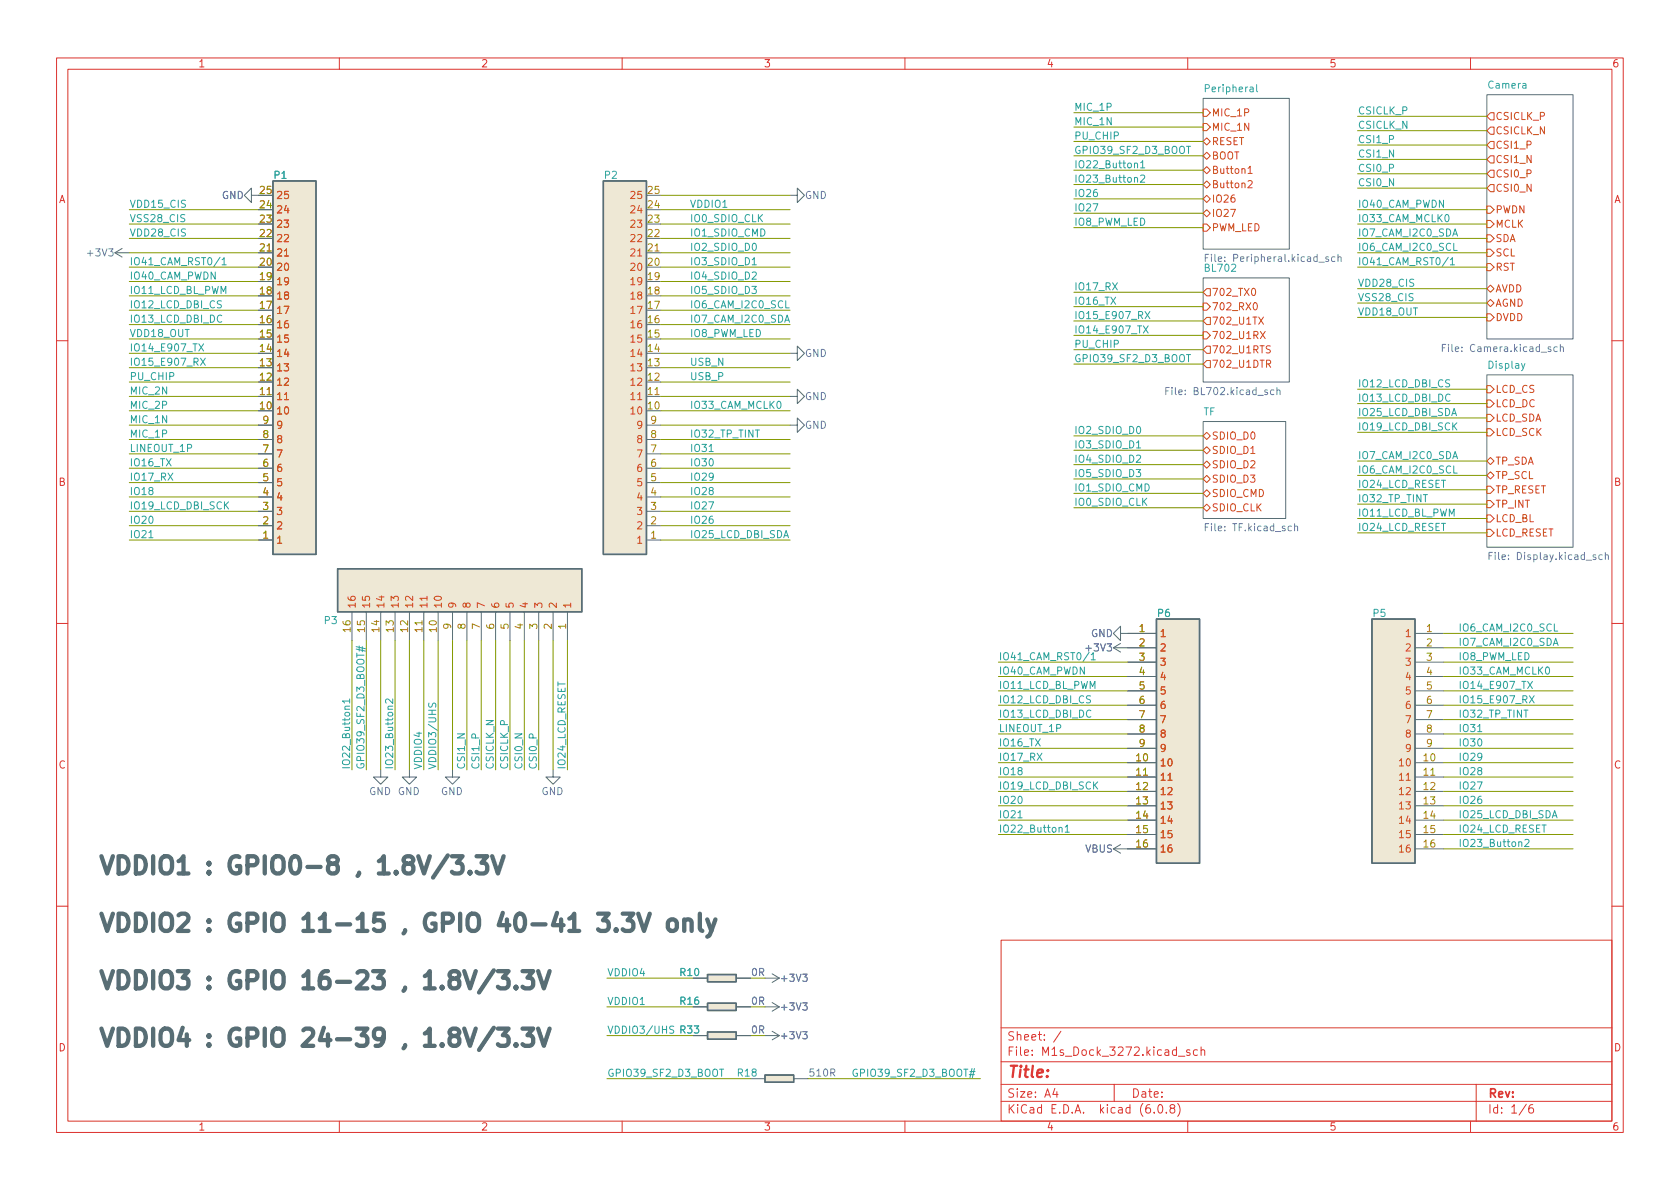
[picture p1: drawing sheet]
<svg xmlns="http://www.w3.org/2000/svg" width="297mm" height="210mm" viewBox="0 0 297 210" stroke-linecap="round" stroke-linejoin="round" font-family="sans-serif">
<g fill="none" stroke="#dc322f" stroke-width=".18">
<path d="M10 10.2h277v190.1h-277zM12 12.2h273v186.1h-273zM60 10.2v2M110 10.2v2M160 10.2v2M210 10.2v2M260 10.2v2M10 60.2h2M285 60.2h2M10 110.2h2M285 110.2h2M10 160.2h2"/>
<path d="M177 166.3h108v32h-108zM285 160.2h2M60 198.3v2M110 198.3v2M160 198.3v2M177 194.8h108M177 191.8h108M177 187.8h108M177 181.8h108M186.5 192.5l-.4 1h1M186.9 193v1M187.6 182.4l-1.3 1.9"/>
<path d="M197 191.8v3M204.1 196.7v.1M204.9 195.4l.2-.1a.81 .81 0 0 1 .6 .7 .81 .81 0 0 1-.3 .8h-.2a.81 .81 0 0 1-.6-.6 .81 .81 0 0 1 .3-.8zM206.2 196.7v.1M207.1 196l-.2-.3v-.2l.2-.2 .5 .1 .1 .2-.1 .2-.6 .2-.1 .3v.4l.2 .1h.5l.1-.3-.1-.4-.2-.1M208.2 195.1a1.72 1.72 0 0 1 0 2.3M208.4 186.8h1.1M210 198.3v2M210.4 185.7l-.4-.1-.2 .2 .1 .3 .5 .1v.4h-.6M211.7 185.7l-.4-.1-.3 .3v.4l.1 .3h.6M212.4 185.8l.2-.2 .3 .1 .1 .9M212.4 185.1v1.5"/>
<path d="M260 198.3v2M261 191.8v6.5M269.9 195.3l-1.3 1.9M271 195.3a.6 .6 0 0 0-.7 .7v.5l.1 .3h.5l.2-.1 .1-.5-.2-.2-.4-.1-.3 .3"/>
</g>
<g fill="#fff" stroke="#fff" stroke-width=".18">
<path d="M262.9 66.3h15.2v30.5h-15.2z"/>
<path d="M212.7 17.4h15.3v26.7h-15.3z"/>
<path d="M212.7 74.5h14.6v17.2h-14.6z"/>
<path d="M212.7 49.1h15.3v18.5h-15.3z"/>
<path d="M262.9 16.8h15.2v43.1h-15.2z"/>
</g>
<g fill="none" stroke="#586e75" stroke-width=".18">
<path d="M212.7 17.4h15.3v26.7h-15.3zM262.9 16.8h15.2v43.1h-15.2zM44.4 34.5v-1.2l-1.2 1.2 1.2 1.3v-1.3h1.3M139.7 34.5h1.3v-1.2l1.2 1.2-1.2 1.3v-1.3M20.3 44.7h2.6M20.3 44.7l1.3 .8M21.6 43.9l-1.3 .8M45.7 44.7h2.6M114.3 44.7h2.5M212.7 49.1h15.3v18.5h-15.3zM45.7 70.1h2.6M45.7 77.7h2.6"/>
<path d="M45.7 75.2h2.6M114.3 70.1h2.5M114.3 77.7h2.5M114.3 75.2h2.5M139.7 75.2h1.3v-1.3l1.2 1.3-1.2 1.2v-1.2M139.7 70.1h1.3v-1.3l1.2 1.3-1.2 1.3v-1.3M139.7 62.5h1.3v-1.3l1.2 1.3-1.2 1.2v-1.2M212.7 74.5h14.6v17.2h-14.6zM262.9 66.3h15.2v30.5h-15.2zM45.7 95.5h2.6M45.7 93h2.6M45.7 90.4h2.6"/>
<path d="M45.7 87.9h2.6M45.7 85.3h2.6M45.7 82.8h2.6M45.7 80.3h2.6M114.3 95.5h2.5M114.3 93h2.5M114.3 90.4h2.5M114.3 87.9h2.5M114.3 85.3h2.5M114.3 82.8h2.5M114.3 80.3h2.5M62.2 108.2v5.1"/>
<path d="M64.8 108.2v5.1M67.3 108.2v5.1M69.8 108.2v5.1M72.4 108.2v5.1M74.9 108.2v5.1M77.5 108.2v5.1M80 108.2v5.1M82.5 108.2v5.1M85.1 108.2v5.1M87.6 108.2v5.1M90.2 108.2v5.1M92.7 108.2v5.1"/>
<path d="M95.2 108.2v5.1M97.8 108.2v5.1M100.3 108.2v5.1M196.8 114.5h7.7M196.8 114.5l1.3 .8M198.1 112v-1.3l-1.3 1.3 1.3 1.3v-1.3h6.4M198.1 113.8l-1.3 .7M199.4 117.1h5.1M199.4 119.6h5.1M250.2 112h5.1M250.2 114.5h5.1M250.2 117.1h5.1"/>
<path d="M250.2 119.6h5.1M67.3 136.1v1.3h1.3l-1.3 1.3-1.3-1.3h1.3M72.4 136.1v1.3h1.3l-1.3 1.3-1.3-1.3h1.3M80 136.1v1.3h1.3l-1.3 1.3-1.3-1.3h1.3M97.8 136.1v1.3h1.3l-1.3 1.3-1.3-1.3h1.3M199.4 134.9h5.1M199.4 137.4h5.1M199.4 139.9h5.1M199.4 122.2h5.1M199.4 124.7h5.1M199.4 127.2h5.1M199.4 129.8h5.1"/>
<path d="M199.4 132.3h5.1M250.2 134.9h5.1M250.2 137.4h5.1M250.2 139.9h5.1M250.2 122.2h5.1M250.2 124.7h5.1M250.2 127.2h5.1M250.2 129.8h5.1M250.2 132.3h5.1M196.8 150.1h7.7M196.8 150.1l1.3 .8M198.1 149.3l-1.3 .8"/>
<path d="M199.4 142.5h5.1M199.4 145h5.1M199.4 147.6h5.1M250.2 142.5h5.1M250.2 145h5.1M250.2 147.6h5.1M250.2 150.1h5.1M122.6 178h2.5M122.6 173h2.5M130.2 178h2.5M130.2 173h2.5M135.3 178h2.5"/>
<path d="M135.3 173h2.5M136.5 172.2l1.3 .8M136.5 177.3l1.3 .7M137.8 173l-1.3 .7M137.8 178l-1.3 .8M122.6 183.1h2.5M130.2 183.1h2.5M132.7 190.7h2.6M135.3 183.1h2.5M136.5 182.4l1.3 .7M137.8 183.1l-1.3 .8M140.3 190.7h2.6"/>
</g>
<g fill="none" stroke="#cb4b16" stroke-width=".18">
<path d="M212.7 19.3h.7l.6 .6-.6 .7h-.7zM263.5 19.9h.7v1.3h-.7l-.6-.6zM212.7 21.8h.7l.6 .7-.6 .6h-.7zM212.7 25l.7-.6 .6 .6-.6 .6zM212.7 27.6l.7-.7 .6 .7-.6 .6zM212.7 30.1l.7-.6 .6 .6-.6 .6zM212.7 32.6l.7-.6 .6 .6-.6 .7zM212.7 35.2l.7-.7 .6 .7-.6 .6zM212.7 37.7l.7-.6 .6 .6-.6 .6zM212.7 39.6h.7l.6 .7-.6 .6h-.7zM220.7 29.8l.3-.4v1.3M220.7 32.1l.5-.2 .2 .4-.8 .9h.8"/>
<path d="M220.7 30.7h.7M262.9 39h.6l.7 .6-.7 .7h-.6zM262.9 36.4h.6l.7 .7-.7 .6h-.6zM263.5 27.6h.7v1.2h-.7l-.6-.6zM263.5 25h.7v1.3h-.7l-.6-.7zM263.5 22.5h.7v1.2h-.7l-.6-.6zM263.5 30.1h.7v1.3h-.7l-.6-.7zM263.5 32.6h.7v1.3h-.7l-.6-.6zM50.3 45.3h.7M212.7 58.7h.7l.6 .6-.6 .6h-.7zM212.7 53.6h.7l.6 .6-.6 .7h-.7zM212.7 56.8l.7-.7h.6v1.3h-.6z"/>
<path d="M213.4 51h.6v1.3h-.6l-.7-.6zM221.5 51h.1a.68 .68 0 0 1 .4 .6 .68 .68 0 0 1-.4 .7 .84 .84 0 0 1-.1-1.3zM221.7 53.6l.2-.1a.68 .68 0 0 1 .4 .7 .68 .68 0 0 1-.4 .6l-.2-.1-.1-.4zM222.5 56.1l.9 1.2M222.8 58.6l.9 1.3M223.4 56.1l-.9 1.2M223.7 58.6l-.9 1.3M262.9 55.5h.6l.7 .6-.7 .7h-.6zM262.9 51l.6-.6 .7 .6-.7 .7zM262.9 53.6l.6-.6 .7 .6-.7 .6zM262.9 41.5h.6l.7 .7-.7 .6h-.6zM262.9 46.6h.6l.7 .6-.7 .7h-.6z"/>
<path d="M262.9 44.1h.6l.7 .6-.7 .6h-.6zM50.3 70.7h.7M212.7 77.1l.7-.7 .6 .7-.6 .6zM212.7 79.6l.7-.6 .6 .6-.6 .7zM212.7 64.4l.7-.7h.6v1.3h-.6zM213.4 61.2h.6v1.3h-.6l-.7-.7zM223.9 64.4l.6-.1 .2-.2-.1-.3-.7-.1v1.3M224.2 64.4l.5 .6M224.6 61.2l-.5-.1-.2 .2v.3l.6 .3 .1 .3-.2 .2h-.5M262.9 68.2h.6l.7 .6-.7 .7h-.6zM262.9 70.7h.6l.7 .7-.7 .6h-.6zM262.9 73.3h.6l.7 .6-.7 .6h-.6z"/>
<path d="M262.9 75.8h.6l.7 .6-.7 .7h-.6zM212.7 82.2l.7-.7 .6 .7-.6 .6zM212.7 84.7l.7-.6 .6 .6-.6 .6zM212.7 87.2l.7-.6 .6 .6-.6 .7zM212.7 89.8l.7-.7 .6 .7-.6 .6zM262.9 91.1h.6l.7 .6-.7 .6h-.6zM262.9 88.5h.6l.7 .6-.7 .7h-.6zM262.9 86h.6l.7 .6-.7 .6h-.6zM262.9 84.1l.6-.7 .7 .7-.7 .6zM262.9 81.5l.6-.6 .7 .6-.7 .7zM262.9 93.6h.6l.7 .6-.7 .7h-.6zM75.5 105.4v.8"/>
<path d="M206.5 138h.7"/>
</g>
<g fill="none" stroke="#6c71c4" stroke-width=".18">
<path d="M213.1 45.6h.4M213.7 45h-.6v1.2M236 45.5l-.3-.1-.3 .2 .1 .6h.5M236.6 45.5l.2-.1 .3 .1v.7M236.6 45v1.2M206.1 69.1h.4M206.7 68.5h-.6v1.3M225.2 69l-.3-.1-.3 .3 .1 .5h.5M225.8 69.1l.2-.2 .3 .1v.8M225.8 68.5v1.3M255 61.5h.4M255.6 60.9h-.6v1.3"/>
<path d="M275.3 61.4l-.3-.1-.3 .3 .2 .5h.4M275.9 61.4l.2-.1 .3 .1v.8M275.9 60.9v1.3M213.1 93.2h.4M213.7 92.6h-.6v1.3M228.9 93.1l.2-.1 .3 .1v.8M228.9 92.6v1.3M263.3 98.3h.4M263.9 97.7h-.6v1.2M283.3 98.2l-.4-.1-.2 .2 .1 .6h.5M283.8 98.2l.2-.1 .3 .1 .1 .7M283.8 97.7v1.2"/>
</g>
<path d="M222.2 15v1.1l.2 .1" fill="none" stroke="#268bd2" stroke-width=".18"/>
<g fill="#eee8d5" stroke="#eee8d5" stroke-width=".18">
<path d="M135.3 190.1h5v1.3h-5z"/>
<path d="M106.7 32h7.6v66h-7.6z"/>
<path d="M242.6 109.5h7.6v43.1h-7.6z"/>
<path d="M125.1 177.4h5.1v1.3h-5.1z"/>
<path d="M59.7 100.6h43.2v7.6h-43.2z"/>
<path d="M48.3 32h7.6v66h-7.6z"/>
<path d="M125.1 172.3h5.1v1.3h-5.1z"/>
<path d="M125.1 182.5h5.1v1.3h-5.1z"/>
<path d="M204.5 109.5h7.6v43.1h-7.6z"/>
</g>
<path d="M48.3 32h7.6v66h-7.6zM106.7 32h7.6v66h-7.6zM59.7 100.6h43.2v7.6h-43.2zM204.5 109.5h7.6v43.1h-7.6zM242.6 109.5h7.6v43.1h-7.6zM125.1 177.4h5.1v1.3h-5.1zM125.1 172.3h5.1v1.3h-5.1zM125.1 182.5h5.1v1.3h-5.1zM135.3 190.1h5v1.3h-5z" fill="none" stroke="#586e75" stroke-width=".25"/>
<g fill="none" stroke="#2aa198" stroke-width=".18">
<path d="M200.6 29l.2-.2 .3 .1v.8M201.7 28.8l.3-.4v1.3M201.7 31.1l.5-.1 .2 .3-.8 .9h.8M201.7 29.7h.7M209.8 25.9h.7M38.9 45.5l-1.1 1.6M39.1 53.2h-.4l-.2 .1v.4l.5 .2 .1 .3-.2 .2h-.5M39.3 45.9l.3-.3v1.2M39.3 46.8h.7M133 46.8h.7M138.9 53.2v1.2h.6M202.2 57.6l.8 1.3"/>
<path d="M202.5 55.1l.8 1.3M203 57.6l-.8 1.3M203.3 55.1l-.8 1.3M256.1 45.5l-1.1 1.6M256.4 45.9l.4-.3v1.2M256.4 46.8h.8M257 43v1.3h.6M35.2 60.8l.8 1.3M35.5 63.3l.8 1.3M36 60.8l-.8 1.3M36.3 63.3l-.8 1.3M125.4 79.8h.7"/>
<path d="M200.9 79.2h.8M209.8 62.7h.7M256.3 67.2l-.5-.1-.2 .2v.3l.6 .3 .1 .3-.2 .2h-.5M257 75.3l.6 .7M257.6 74.8l-.7 .7M26.3 95.1h.7M39.9 89.3l.5 .7M40.4 88.7l-.7 .8M257 82.4v1.3h.6M63 114.4l1.6 .3M63.5 114.2v.9M64.1 114.4v.9"/>
<path d="M192.6 115.3l-1.1 1.7M192.9 115.8l.4-.4v1.3M192.9 116.7h.8M274.8 110.3v1.3h.6M61.8 124.9h-.8v.3l.1 .2M61.8 124h-1.2l.3 .3M61.8 123.6v.7M69.4 123.6v.8l-.9-.8-.3 .2 .1 .5M75.9 124.3l-.1 .5 .2 .3 .3-.2 .3-.5h.3l.2 .2-.1 .5M192.8 123.1l-.5-.1-.2 .1v.4l.6 .3 .1 .3-.2 .2-.5-.1M193.5 138.8l.6 .7M194.1 138.3l-.7 .7"/>
<path d="M261.3 129.4h.7M270.1 120.5l.8 1.3M270.4 123l.9 1.3M270.9 120.5l-.8 1.3M271.3 123l-.9 1.3M180 144.6h.7M187.3 146.4l.1-.1 .3 .1 .1 .8M188.3 146.3l.4-.4v1.3M188.3 147.2h.8M269.6 148.5l.5-.1 .2 .4-.7 .9h.7M119.1 181.5l-.5-.1-.1 .2v.3l.5 .3 .1 .3-.2 .2h-.5M127.2 189.1h.8"/>
<path d="M171.4 190h.9M171.5 189.5h.9M172.3 188.9l-.4 1.7"/>
</g>
<g fill="none" stroke="#586e75" stroke-width=".76">
<path d="M79.2 151.3l-2.6 3.9M79.9 151.4h1.9l-1 1.2a.83 .83 0 0 1 1 .6v.7l-.3 .4-.3 .2h-.9l-.4-.3M83.1 154.2l.1 .1-.1 .2-.1-.2 .1-.1v.3M84.3 151.4h1.8l-1 1.2a.83 .83 0 0 1 1 .6v.7l-.2 .4-.3 .2h-.9l-.4-.3M87 151.4l1 3.1 1.1-3.1M82.1 171.7l1 3.1 1-3.1M87.3 171.6l-2.6 3.9M88 171.7h1.9l-1 1.2a.83 .83 0 0 1 1 .6v.7l-.3 .4-.3 .2h-.8l-.5-.3M91.2 174.5l.2 .1-.2 .2-.1-.2 .1-.1v.3M92.4 171.7h1.9l-1 1.2a.83 .83 0 0 1 1 .6v.7l-.3 .4-.3 .2h-.9l-.4-.3M95.1 171.7l1.1 3.1 1-3.1M105.7 161.6h1.9l-1 1.1a.83 .83 0 0 1 1 .6v.7l-.3 .5-.3 .1h-.8l-.5-.3"/>
<path d="M108.9 164.3l.2 .2-.2 .1-.1-.1 .1-.2v.3M110.1 161.6h1.9l-1 1.1a.83 .83 0 0 1 1 .6v.7l-.3 .5-.3 .1h-.9l-.4-.3M112.9 161.6l1 3 1-3M118.2 162.9a.83 .83 0 0 1 .8-.3 .83 .83 0 0 1 .7 .6v.8a.83 .83 0 0 1-.8 .6 .83 .83 0 0 1-.8-.6v-.8zM121 162.9a.76 .76 0 0 1 1.3 .1v1.6M121 162.6v2M123.7 161.6v2.6l.2 .3 .3 .1M125 162.6l.8 2M126.5 162.6l-1 2.7-.5 .3M82.1 181.9l1 3 1-3M87.3 181.7l-2.6 4M88 181.9h1.9l-1 1.2a.83 .83 0 0 1 1 .5v.8l-.3 .4-.3 .1h-.8l-.5-.3"/>
<path d="M91.2 184.6l.2 .2-.2 .1-.1-.1 .1-.2v.3M92.4 181.9h1.9l-1 1.2a.83 .83 0 0 1 1 .5v.8l-.3 .4-.3 .1h-.9l-.4-.3M95.1 181.9l1.1 3 1-3"/>
</g>
<g fill="none" stroke="#859900" stroke-width=".18">
<path d="M189.9 19.9h22.8M22.9 37.1h22.8M22.9 39.6h22.8M116.8 37.1h22.9M116.8 39.6h22.9M116.8 34.5h22.9M189.9 27.6h22.8M189.9 32.6h22.8M189.9 22.5h22.8M189.9 35.2h22.8M189.9 30.1h22.8M189.9 37.7h22.8"/>
<path d="M189.9 25h22.8M240 25.6h22.9M240 33.3h22.9M240 37.1h22.9M240 30.7h22.9M240 28.2h22.9M240 39.6h22.9M240 20.6h22.9M240 23.1h22.9M22.9 44.7h22.8M22.9 47.2h22.8M22.9 42.2h22.8"/>
<path d="M22.9 52.3h22.8M22.9 49.8h22.8M22.9 54.9h22.8M22.9 59.9h22.8M22.9 57.4h22.8M116.8 44.7h22.9M116.8 47.2h22.9M116.8 42.2h22.9M116.8 52.3h22.9M116.8 49.8h22.9M116.8 54.9h22.9M116.8 59.9h22.9"/>
<path d="M116.8 57.4h22.9M189.9 51.7h22.8M189.9 56.8h22.8M189.9 54.2h22.8M189.9 59.3h22.8M189.9 40.3h22.8M240 53.6h22.9M240 56.1h22.9M240 44.7h22.9M240 51h22.9M240 47.2h22.9M240 42.2h22.9"/>
<path d="M22.9 62.5h22.8M22.9 67.6h22.8M22.9 70.1h22.8M22.9 75.2h22.8M22.9 72.6h22.8M22.9 65h22.8M22.9 77.7h22.8M116.8 62.5h22.9M116.8 67.6h22.9M116.8 70.1h22.9M116.8 75.2h22.9M116.8 72.6h22.9"/>
<path d="M116.8 65h22.9M116.8 77.7h22.9M189.9 77.1h22.8M189.9 79.6h22.8M189.9 61.8h22.8M189.9 64.4h22.8M240 68.8h22.9M240 71.4h22.9M240 76.4h22.9M240 73.9h22.9M22.9 87.9h22.8M22.9 93h22.8"/>
<path d="M22.9 95.5h22.8M22.9 85.3h22.8M22.9 82.8h22.8M22.9 80.3h22.8M22.9 90.4h22.8M116.8 87.9h22.9M116.8 93h22.9M116.8 95.5h22.9M116.8 85.3h22.9M116.8 82.8h22.9M116.8 80.3h22.9M116.8 90.4h22.9"/>
<path d="M189.9 87.2h22.8M189.9 89.8h22.8M189.9 82.2h22.8M189.9 84.7h22.8M240 91.7h22.9M240 89.1h22.9M240 94.2h22.9M240 84.1h22.9M240 81.5h22.9M240 86.6h22.9M62.2 113.3v22.8M64.8 113.3v22.8"/>
<path d="M67.3 113.3v22.8M69.8 113.3v22.8M72.4 113.3v22.8M74.9 113.3v22.8M77.5 113.3v22.8M80 113.3v22.8M82.5 113.3v22.8M85.1 113.3v22.8M87.6 113.3v22.8M90.2 113.3v22.8M92.7 113.3v22.8M95.2 113.3v22.8"/>
<path d="M97.8 113.3v22.8M100.3 113.3v22.8M176.5 117.1h22.9M176.5 119.6h22.9M255.3 114.5h22.8M255.3 117.1h22.8M255.3 119.6h22.8M255.3 112h22.8M176.5 122.2h22.9M176.5 127.2h22.9M176.5 124.7h22.9M176.5 129.8h22.9"/>
<path d="M176.5 132.3h22.9M176.5 139.9h22.9M176.5 137.4h22.9M176.5 134.9h22.9M255.3 122.2h22.8M255.3 127.2h22.8M255.3 124.7h22.8M255.3 129.8h22.8M255.3 132.3h22.8M255.3 139.9h22.8M255.3 137.4h22.8M255.3 134.9h22.8"/>
<path d="M176.5 145h22.9M176.5 147.6h22.9M176.5 142.5h22.9M255.3 145h22.8M255.3 147.6h22.8M255.3 150.1h22.8M255.3 142.5h22.8M107.3 178h15.3M107.3 173h15.3M107.3 190.7h25.4M107.3 183.1h15.3M142.9 190.7h30.5"/>
</g>
<g font-size="4.2" fill="#586e75">
<text x="17.1" y="154.6">VDDIO1 : GPIO0-8 , 1.8V/3.3V</text>
<text x="17.1" y="164.8">VDDIO2 : GPIO 11-15 , GPIO 40-41 3.3V only</text>
<text x="17.1" y="174.9">VDDIO3 : GPIO 16-23 , 1.8V/3.3V</text>
<text x="17.1" y="185.1">VDDIO4 : GPIO 24-39 , 1.8V/3.3V</text>
</g>
<text font-size="2.8" fill="#dc322f" x="178" y="190.6">Title:</text>
<g font-size="2.1" fill="#dc322f">
<text x="178" y="184">Sheet: /</text>
<text x="178" y="186.7">File: M1s_Dock_3272.kicad_sch</text>
<text x="178" y="196.9">KiCad E.D.A. kicad (6.0.8)</text>
<text x="178" y="194.1">Size: A4</text>
<text x="200" y="194.1">Date:</text>
<text x="263" y="194.1">Rev:</text>
<text x="263" y="196.9">Id: 1/6</text>
</g>
<g font-size="1.8" fill="#dc322f">
<text x="35" y="11.9">1</text>
<text x="85" y="11.9">2</text>
<text x="135" y="11.9">3</text>
<text x="185" y="11.9">4</text>
<text x="235" y="11.9">5</text>
<text x="285" y="11.9">6</text>
<text x="10.3" y="35.9">A</text>
<text x="285.3" y="35.9">A</text>
<text x="10.3" y="85.9">B</text>
<text x="285.3" y="85.9">B</text>
<text x="10.3" y="135.9">C</text>
<text x="285.3" y="135.9">C</text>
<text x="10.3" y="185.9">D</text>
<text x="285.3" y="185.9">D</text>
<text x="35" y="199.9">1</text>
<text x="85" y="199.9">2</text>
<text x="135" y="199.9">3</text>
<text x="185" y="199.9">4</text>
<text x="235" y="199.9">5</text>
<text x="285" y="199.9">6</text>
</g>
<g font-size="1.8" fill="#268bd2">
<text x="213.3" y="16.3">Peripheral</text>
<text x="263.3" y="15.7">Camera</text>
<text x="48.5" y="31.6">P1</text>
<text x="106.9" y="31.6">P2</text>
<text x="213.1" y="48">BL702</text>
<text x="263.2" y="65.2">Display</text>
<text x="212.8" y="73.4">TF</text>
<text x="57.4" y="110.4">P3</text>
<text x="204.7" y="109.1">P6</text>
<text x="242.8" y="109.1">P5</text>
<text x="120.3" y="172.6">R10</text>
<text x="120.3" y="177.7">R16</text>
<text x="120.3" y="182.7">R33</text>
<text x="130.5" y="190.4">R18</text>
</g>
<g font-size="1.8" fill="#2aa198">
<text x="189.9" y="19.6">MIC_1P</text>
<text x="189.9" y="22.1">MIC_1N</text>
<text x="240" y="20.2">CSICLK_P</text>
<text x="240" y="22.8">CSICLK_N</text>
<text x="189.9" y="29.7">IO22_Button1</text>
<text x="189.9" y="24.7">PU_CHIP</text>
<text x="189.9" y="27.2">GPIO39_SF2_D3_BOOT</text>
<text x="240" y="27.8">CSI1_N</text>
<text x="240" y="25.3">CSI1_P</text>
<text x="189.9" y="32.3">IO23_Button2</text>
<text x="189.9" y="34.8">IO26</text>
<text x="240" y="30.4">CSI0_P</text>
<text x="240" y="32.9">CSI0_N</text>
<text x="22.9" y="36.7">VDD15_CIS</text>
<text x="22.9" y="39.3">VSS28_CIS</text>
<text x="22.9" y="41.8">VDD28_CIS</text>
<text x="121.9" y="39.3">IO0_SDIO_CLK</text>
<text x="121.9" y="36.7">VDDIO1</text>
<text x="121.9" y="41.8">IO1_SDIO_CMD</text>
<text x="189.9" y="39.9">IO8_PWM_LED</text>
<text x="189.9" y="37.4">IO27</text>
<text x="240" y="36.7">IO40_CAM_PWDN</text>
<text x="240" y="41.8">IO7_CAM_I2C0_SDA</text>
<text x="240" y="39.3">IO33_CAM_MCLK0</text>
<text x="22.9" y="46.9">IO41_CAM_RST0/1</text>
<text x="121.9" y="44.3">IO2_SDIO_D0</text>
<text x="121.9" y="46.9">IO3_SDIO_D1</text>
<text x="240" y="46.9">IO41_CAM_RST0/1</text>
<text x="240" y="44.3">IO6_CAM_I2C0_SCL</text>
<text x="22.9" y="52">IO11_LCD_BL_PWM</text>
<text x="22.9" y="49.4">IO40_CAM_PWDN</text>
<text x="121.9" y="49.4">IO4_SDIO_D2</text>
<text x="121.9" y="52">IO5_SDIO_D3</text>
<text x="189.9" y="51.3">IO17_RX</text>
<text x="189.9" y="53.9">IO16_TX</text>
<text x="240" y="50.7">VDD28_CIS</text>
<text x="240" y="53.2">VSS28_CIS</text>
<text x="22.9" y="59.6">VDD18_OUT</text>
<text x="22.9" y="54.5">IO12_LCD_DBI_CS</text>
<text x="22.9" y="57">IO13_LCD_DBI_DC</text>
<text x="121.9" y="54.5">IO6_CAM_I2C0_SCL</text>
<text x="121.9" y="57">IO7_CAM_I2C0_SDA</text>
<text x="121.9" y="59.6">IO8_PWM_LED</text>
<text x="189.9" y="59">IO14_E907_TX</text>
<text x="189.9" y="56.4">IO15_E907_RX</text>
<text x="240" y="55.8">VDD18_OUT</text>
<text x="22.9" y="64.7">IO15_E907_RX</text>
<text x="22.9" y="62.1">IO14_E907_TX</text>
<text x="121.9" y="64.7">USB_N</text>
<text x="189.9" y="64">GPIO39_SF2_D3_BOOT</text>
<text x="189.9" y="61.5">PU_CHIP</text>
<text x="22.9" y="67.2">PU_CHIP</text>
<text x="22.9" y="69.7">MIC_2N</text>
<text x="121.9" y="67.2">USB_P</text>
<text x="240" y="68.5">IO12_LCD_DBI_CS</text>
<text x="240" y="71">IO13_LCD_DBI_DC</text>
<text x="22.9" y="72.3">MIC_2P</text>
<text x="22.9" y="74.8">MIC_1N</text>
<text x="22.9" y="77.4">MIC_1P</text>
<text x="121.9" y="77.4">IO32_TP_TINT</text>
<text x="121.9" y="72.3">IO33_CAM_MCLK0</text>
<text x="189.9" y="76.7">IO2_SDIO_D0</text>
<text x="240" y="76.1">IO19_LCD_DBI_SCK</text>
<text x="240" y="73.6">IO25_LCD_DBI_SDA</text>
<text x="22.9" y="82.4">IO16_TX</text>
<text x="22.9" y="79.9">LINEOUT_1P</text>
<text x="121.9" y="79.9">IO31</text>
<text x="121.9" y="82.4">IO30</text>
<text x="189.9" y="79.3">IO3_SDIO_D1</text>
<text x="189.9" y="81.8">IO4_SDIO_D2</text>
<text x="240" y="83.7">IO6_CAM_I2C0_SCL</text>
<text x="240" y="81.2">IO7_CAM_I2C0_SDA</text>
<text x="22.9" y="85">IO17_RX</text>
<text x="22.9" y="87.5">IO18</text>
<text x="121.9" y="87.5">IO28</text>
<text x="121.9" y="85">IO29</text>
<text x="189.9" y="86.9">IO1_SDIO_CMD</text>
<text x="189.9" y="84.4">IO5_SDIO_D3</text>
<text x="189.9" y="89.4">IO0_SDIO_CLK</text>
<text x="240" y="88.8">IO32_TP_TINT</text>
<text x="240" y="86.3">IO24_LCD_RESET</text>
<text x="22.9" y="90.1">IO19_LCD_DBI_SCK</text>
<text x="22.9" y="95.1">IO21</text>
<text x="22.9" y="92.6">IO20</text>
<text x="121.9" y="95.1">IO25_LCD_DBI_SDA</text>
<text x="121.9" y="92.6">IO26</text>
<text x="121.9" y="90.1">IO27</text>
<text x="240" y="91.3">IO11_LCD_BL_PWM</text>
<text x="240" y="93.9">IO24_LCD_RESET</text>
<text x="257.8" y="111.7">IO6_CAM_I2C0_SCL</text>
<text x="176.5" y="116.7">IO41_CAM_RST0/1</text>
<text x="176.5" y="119.3">IO40_CAM_PWDN</text>
<text x="257.8" y="116.7">IO8_PWM_LED</text>
<text x="257.8" y="114.2">IO7_CAM_I2C0_SDA</text>
<text x="257.8" y="119.3">IO33_CAM_MCLK0</text>
<text x="176.5" y="124.4">IO12_LCD_DBI_CS</text>
<text x="176.5" y="121.8">IO11_LCD_BL_PWM</text>
<text x="257.8" y="124.4">IO15_E907_RX</text>
<text x="257.8" y="121.8">IO14_E907_TX</text>
<text x="176.5" y="132">IO16_TX</text>
<text x="176.5" y="129.4">LINEOUT_1P</text>
<text x="176.5" y="126.9">IO13_LCD_DBI_DC</text>
<text x="257.8" y="126.9">IO32_TP_TINT</text>
<text x="257.8" y="132">IO30</text>
<text x="257.8" y="129.4">IO31</text>
<text x="61.9" y="136.1" transform="rotate(-90 61.9 136.1)">IO22_Button1</text>
<text x="64.4" y="136.1" transform="rotate(-90 64.4 136.1)">GPIO39_SF2_D3_BOOT#</text>
<text x="69.5" y="136.1" transform="rotate(-90 69.5 136.1)">IO23_Button2</text>
<text x="74.6" y="136.1" transform="rotate(-90 74.6 136.1)">VDDIO4</text>
<text x="77.1" y="136.1" transform="rotate(-90 77.1 136.1)">VDDIO3/UHS</text>
<text x="82.2" y="136.1" transform="rotate(-90 82.2 136.1)">CSI1_N</text>
<text x="84.7" y="136.1" transform="rotate(-90 84.7 136.1)">CSI1_P</text>
<text x="87.3" y="136.1" transform="rotate(-90 87.3 136.1)">CSICLK_N</text>
<text x="89.8" y="136.1" transform="rotate(-90 89.8 136.1)">CSICLK_P</text>
<text x="92.4" y="136.1" transform="rotate(-90 92.4 136.1)">CSI0_N</text>
<text x="94.9" y="136.1" transform="rotate(-90 94.9 136.1)">CSI0_P</text>
<text x="100" y="136.1" transform="rotate(-90 100 136.1)">IO24_LCD_RESET</text>
<text x="176.5" y="137.1">IO18</text>
<text x="176.5" y="134.5">IO17_RX</text>
<text x="257.8" y="137.1">IO28</text>
<text x="257.8" y="134.5">IO29</text>
<text x="176.5" y="139.6">IO19_LCD_DBI_SCK</text>
<text x="176.5" y="142.1">IO20</text>
<text x="257.8" y="142.1">IO26</text>
<text x="257.8" y="139.6">IO27</text>
<text x="176.5" y="144.7">IO21</text>
<text x="176.5" y="147.2">IO22_Button1</text>
<text x="257.8" y="144.7">IO25_LCD_DBI_SDA</text>
<text x="257.8" y="149.8">IO23_Button2</text>
<text x="257.8" y="147.2">IO24_LCD_RESET</text>
<text x="107.3" y="172.6">VDDIO4</text>
<text x="107.3" y="177.7">VDDIO1</text>
<text x="107.3" y="182.8">VDDIO3/UHS</text>
<text x="107.3" y="190.4">GPIO39_SF2_D3_BOOT</text>
<text x="150.5" y="190.4">GPIO39_SF2_D3_BOOT#</text>
</g>
<g font-size="1.8" fill="#cb4b16">
<text x="214.2" y="23.1">MIC_1N</text>
<text x="214.2" y="20.6">MIC_1P</text>
<text x="264.4" y="21.2">CSICLK_P</text>
<text x="264.4" y="23.7">CSICLK_N</text>
<text x="214.2" y="25.6">RESET</text>
<text x="214.2" y="28.2">BOOT</text>
<text x="264.4" y="28.8">CSI1_N</text>
<text x="264.4" y="26.3">CSI1_P</text>
<text x="48.8" y="35.2">25</text>
<text x="111.8" y="35.2">25</text>
<text x="214.2" y="30.7">Button1</text>
<text x="214.2" y="33.3">Button2</text>
<text x="214.2" y="35.8">IO26</text>
<text x="264.4" y="31.4">CSI0_P</text>
<text x="264.4" y="33.9">CSI0_N</text>
<text x="48.8" y="40.3">23</text>
<text x="48.8" y="37.7">24</text>
<text x="111.8" y="40.3">23</text>
<text x="111.8" y="37.7">24</text>
<text x="214.2" y="38.3">IO27</text>
<text x="214.2" y="40.9">PWM_LED</text>
<text x="264.4" y="40.3">MCLK</text>
<text x="264.4" y="37.7">PWDN</text>
<text x="48.8" y="47.9">20</text>
<text x="48.8" y="45.3">21</text>
<text x="48.8" y="42.8">22</text>
<text x="111.8" y="47.9">20</text>
<text x="111.8" y="45.3">21</text>
<text x="111.8" y="42.8">22</text>
<text x="264.4" y="42.8">SDA</text>
<text x="264.4" y="47.9">RST</text>
<text x="264.4" y="45.3">SCL</text>
<text x="48.8" y="53">18</text>
<text x="48.8" y="50.4">19</text>
<text x="111.8" y="53">18</text>
<text x="111.8" y="50.4">19</text>
<text x="214.2" y="52.3">702_TX0</text>
<text x="264.4" y="51.7">AVDD</text>
<text x="48.8" y="58">16</text>
<text x="48.8" y="55.5">17</text>
<text x="111.8" y="58">16</text>
<text x="111.8" y="55.5">17</text>
<text x="214.2" y="59.9">702_U1RX</text>
<text x="214.2" y="54.9">702_RX0</text>
<text x="214.2" y="57.4">702_U1TX</text>
<text x="264.4" y="56.8">DVDD</text>
<text x="264.4" y="54.2">AGND</text>
<text x="48.8" y="65.7">13</text>
<text x="48.8" y="63.1">14</text>
<text x="48.8" y="60.6">15</text>
<text x="111.8" y="65.7">13</text>
<text x="111.8" y="63.1">14</text>
<text x="111.8" y="60.6">15</text>
<text x="214.2" y="62.5">702_U1RTS</text>
<text x="214.2" y="65">702_U1DTR</text>
<text x="48.8" y="70.7">11</text>
<text x="48.8" y="68.2">12</text>
<text x="111.8" y="70.7">11</text>
<text x="111.8" y="68.2">12</text>
<text x="264.4" y="69.5">LCD_CS</text>
<text x="48.8" y="73.3">10</text>
<text x="48.8" y="75.8">9</text>
<text x="111.8" y="73.3">10</text>
<text x="112.8" y="75.8">9</text>
<text x="214.2" y="77.7">SDIO_D0</text>
<text x="264.4" y="72">LCD_DC</text>
<text x="264.4" y="74.5">LCD_SDA</text>
<text x="264.4" y="77.1">LCD_SCK</text>
<text x="48.8" y="83.4">6</text>
<text x="48.8" y="80.9">7</text>
<text x="48.8" y="78.4">8</text>
<text x="112.8" y="83.4">6</text>
<text x="112.8" y="80.9">7</text>
<text x="112.8" y="78.4">8</text>
<text x="214.2" y="82.8">SDIO_D2</text>
<text x="214.2" y="80.3">SDIO_D1</text>
<text x="264.4" y="82.2">TP_SDA</text>
<text x="48.8" y="88.5">4</text>
<text x="48.8" y="86">5</text>
<text x="112.8" y="88.5">4</text>
<text x="112.8" y="86">5</text>
<text x="214.2" y="85.3">SDIO_D3</text>
<text x="214.2" y="87.9">SDIO_CMD</text>
<text x="264.4" y="89.8">TP_INT</text>
<text x="264.4" y="87.2">TP_RESET</text>
<text x="264.4" y="84.7">TP_SCL</text>
<text x="48.8" y="93.6">2</text>
<text x="48.8" y="91.1">3</text>
<text x="112.8" y="93.6">2</text>
<text x="112.8" y="91.1">3</text>
<text x="214.2" y="90.4">SDIO_CLK</text>
<text x="264.4" y="92.3">LCD_BL</text>
<text x="264.4" y="94.9">LCD_RESET</text>
<text x="48.8" y="96.1">1</text>
<text x="112.8" y="96.1">1</text>
<text x="62.9" y="107.7" transform="rotate(-90 62.9 107.7)">16</text>
<text x="65.4" y="107.7" transform="rotate(-90 65.4 107.7)">15</text>
<text x="67.9" y="107.7" transform="rotate(-90 67.9 107.7)">14</text>
<text x="70.5" y="107.7" transform="rotate(-90 70.5 107.7)">13</text>
<text x="73" y="107.7" transform="rotate(-90 73 107.7)">12</text>
<text x="75.6" y="107.7" transform="rotate(-90 75.6 107.7)">11</text>
<text x="78.1" y="107.7" transform="rotate(-90 78.1 107.7)">10</text>
<text x="80.6" y="107.7" transform="rotate(-90 80.6 107.7)">9</text>
<text x="83.2" y="107.7" transform="rotate(-90 83.2 107.7)">8</text>
<text x="85.7" y="107.7" transform="rotate(-90 85.7 107.7)">7</text>
<text x="88.3" y="107.7" transform="rotate(-90 88.3 107.7)">6</text>
<text x="90.8" y="107.7" transform="rotate(-90 90.8 107.7)">5</text>
<text x="93.3" y="107.7" transform="rotate(-90 93.3 107.7)">4</text>
<text x="95.9" y="107.7" transform="rotate(-90 95.9 107.7)">3</text>
<text x="98.4" y="107.7" transform="rotate(-90 98.4 107.7)">2</text>
<text x="101" y="107.7" transform="rotate(-90 101 107.7)">1</text>
<text x="205" y="112.6">1</text>
<text x="248.7" y="112.6">1</text>
<text x="205" y="115.2">2</text>
<text x="205" y="117.7">3</text>
<text x="248.7" y="115.2">2</text>
<text x="248.7" y="117.7">3</text>
<text x="205" y="120.3">4</text>
<text x="205" y="122.8">5</text>
<text x="205" y="125.3">6</text>
<text x="248.7" y="120.3">4</text>
<text x="248.7" y="122.8">5</text>
<text x="248.7" y="125.3">6</text>
<text x="205" y="127.9">7</text>
<text x="205" y="130.4">8</text>
<text x="248.7" y="127.9">7</text>
<text x="248.7" y="130.4">8</text>
<text x="205" y="135.5">10</text>
<text x="205" y="133">9</text>
<text x="247.7" y="135.5">10</text>
<text x="248.7" y="133">9</text>
<text x="205" y="138">11</text>
<text x="205" y="140.6">12</text>
<text x="205" y="143.1">13</text>
<text x="247.7" y="138">11</text>
<text x="247.7" y="140.6">12</text>
<text x="247.7" y="143.1">13</text>
<text x="205" y="145.7">14</text>
<text x="205" y="148.2">15</text>
<text x="247.7" y="145.7">14</text>
<text x="247.7" y="148.2">15</text>
<text x="205" y="150.7">16</text>
<text x="247.7" y="150.7">16</text>
</g>
<g font-size="1.8" fill="#6c71c4">
<text x="39.2" y="35.2">GND</text>
<text x="142.3" y="35.2">GND</text>
<text x="15.6" y="45.3">+3V3</text>
<text x="214.2" y="46.3">File: Peripheral.kicad_sch</text>
<text x="142.3" y="63.1">GND</text>
<text x="255.9" y="62.2">File: Camera.kicad_sch</text>
<text x="142.3" y="70.7">GND</text>
<text x="207" y="69.9">File: BL702.kicad_sch</text>
<text x="142.3" y="75.8">GND</text>
<text x="213.6" y="93.9">File: TF.kicad_sch</text>
<text x="264.1" y="99">File: Display.kicad_sch</text>
<text x="192.9" y="112.6">GND</text>
<text x="192.1" y="115.2">+3V3</text>
<text x="65.2" y="140.6">GND GND</text>
<text x="77.9" y="140.6">GND</text>
<text x="95.7" y="140.6">GND</text>
<text x="191.9" y="150.7">VBUS</text>
<text x="132.9" y="172.6">0R</text>
<text x="138.3" y="173.6">+3V3</text>
<text x="132.9" y="177.7">0R</text>
<text x="138.3" y="178.7">+3V3</text>
<text x="132.9" y="182.7">0R</text>
<text x="138.3" y="183.8">+3V3</text>
<text x="143.3" y="190.4">510R</text>
</g>
<g font-size="1.8" fill="#b58900">
<text x="46" y="34.3">25</text>
<text x="114.6" y="34.3">25</text>
<text x="46" y="41.9">22</text>
<text x="46" y="39.4">23</text>
<text x="46" y="36.8">24</text>
<text x="114.6" y="41.9">22</text>
<text x="114.6" y="39.4">23</text>
<text x="114.6" y="36.8">24</text>
<text x="46" y="47">20</text>
<text x="46" y="44.4">21</text>
<text x="114.6" y="47">20</text>
<text x="114.6" y="44.4">21</text>
<text x="46" y="52.1">18</text>
<text x="46" y="49.5">19</text>
<text x="114.6" y="52.1">18</text>
<text x="114.6" y="49.5">19</text>
<text x="46" y="59.7">15</text>
<text x="46" y="57.1">16</text>
<text x="46" y="54.6">17</text>
<text x="114.6" y="59.7">15</text>
<text x="114.6" y="57.1">16</text>
<text x="114.6" y="54.6">17</text>
<text x="46" y="64.8">13</text>
<text x="46" y="62.2">14</text>
<text x="114.6" y="64.8">13</text>
<text x="114.6" y="62.2">14</text>
<text x="46" y="69.8">11</text>
<text x="46" y="67.3">12</text>
<text x="114.6" y="69.8">11</text>
<text x="114.6" y="67.3">12</text>
<text x="46" y="72.4">10</text>
<text x="46.5" y="77.5">8</text>
<text x="46.5" y="74.9">9</text>
<text x="114.6" y="72.4">10</text>
<text x="115.1" y="77.5">8</text>
<text x="115.1" y="74.9">9</text>
<text x="46.5" y="82.5">6</text>
<text x="46.5" y="80">7</text>
<text x="115.1" y="82.5">6</text>
<text x="115.1" y="80">7</text>
<text x="46.5" y="87.6">4</text>
<text x="46.5" y="85.1">5</text>
<text x="115.1" y="87.6">4</text>
<text x="115.1" y="85.1">5</text>
<text x="46.5" y="95.2">1</text>
<text x="46.5" y="92.7">2</text>
<text x="46.5" y="90.2">3</text>
<text x="115.1" y="95.2">1</text>
<text x="115.1" y="92.7">2</text>
<text x="115.1" y="90.2">3</text>
<text x="62" y="111.7" transform="rotate(-90 62 111.7)">16</text>
<text x="64.5" y="111.7" transform="rotate(-90 64.5 111.7)">15</text>
<text x="67.1" y="111.7" transform="rotate(-90 67.1 111.7)">14</text>
<text x="69.6" y="111.7" transform="rotate(-90 69.6 111.7)">13</text>
<text x="72.1" y="111.7" transform="rotate(-90 72.1 111.7)">12</text>
<text x="74.7" y="111.7" transform="rotate(-90 74.7 111.7)">11</text>
<text x="77.2" y="111.7" transform="rotate(-90 77.2 111.7)">10</text>
<text x="79.8" y="111.2" transform="rotate(-90 79.8 111.2)">9</text>
<text x="82.3" y="111.2" transform="rotate(-90 82.3 111.2)">8</text>
<text x="84.8" y="111.2" transform="rotate(-90 84.8 111.2)">7</text>
<text x="87.4" y="111.2" transform="rotate(-90 87.4 111.2)">6</text>
<text x="89.9" y="111.2" transform="rotate(-90 89.9 111.2)">5</text>
<text x="92.5" y="111.2" transform="rotate(-90 92.5 111.2)">4</text>
<text x="95" y="111.2" transform="rotate(-90 95 111.2)">3</text>
<text x="97.5" y="111.2" transform="rotate(-90 97.5 111.2)">2</text>
<text x="100.1" y="111.2" transform="rotate(-90 100.1 111.2)">1</text>
<text x="201.4" y="111.8">1</text>
<text x="252.2" y="111.8">1</text>
<text x="201.4" y="114.3">2</text>
<text x="201.4" y="116.8">3</text>
<text x="201.4" y="119.4">4</text>
<text x="252.2" y="114.3">2</text>
<text x="252.2" y="116.8">3</text>
<text x="252.2" y="119.4">4</text>
<text x="201.4" y="121.9">5</text>
<text x="201.4" y="124.5">6</text>
<text x="252.2" y="121.9">5</text>
<text x="252.2" y="124.5">6</text>
<text x="201.4" y="127">7</text>
<text x="201.4" y="129.5">8</text>
<text x="252.2" y="127">7</text>
<text x="252.2" y="129.5">8</text>
<text x="200.9" y="134.6">10</text>
<text x="200.9" y="137.2">11</text>
<text x="201.4" y="132.1">9</text>
<text x="251.7" y="134.6">10</text>
<text x="251.7" y="137.2">11</text>
<text x="252.2" y="132.1">9</text>
<text x="200.9" y="139.7">12</text>
<text x="200.9" y="142.2">13</text>
<text x="251.7" y="139.7">12</text>
<text x="251.7" y="142.2">13</text>
<text x="200.9" y="144.8">14</text>
<text x="200.9" y="147.3">15</text>
<text x="200.9" y="149.9">16</text>
<text x="251.7" y="144.8">14</text>
<text x="251.7" y="147.3">15</text>
<text x="251.7" y="149.9">16</text>
</g>
</svg>
